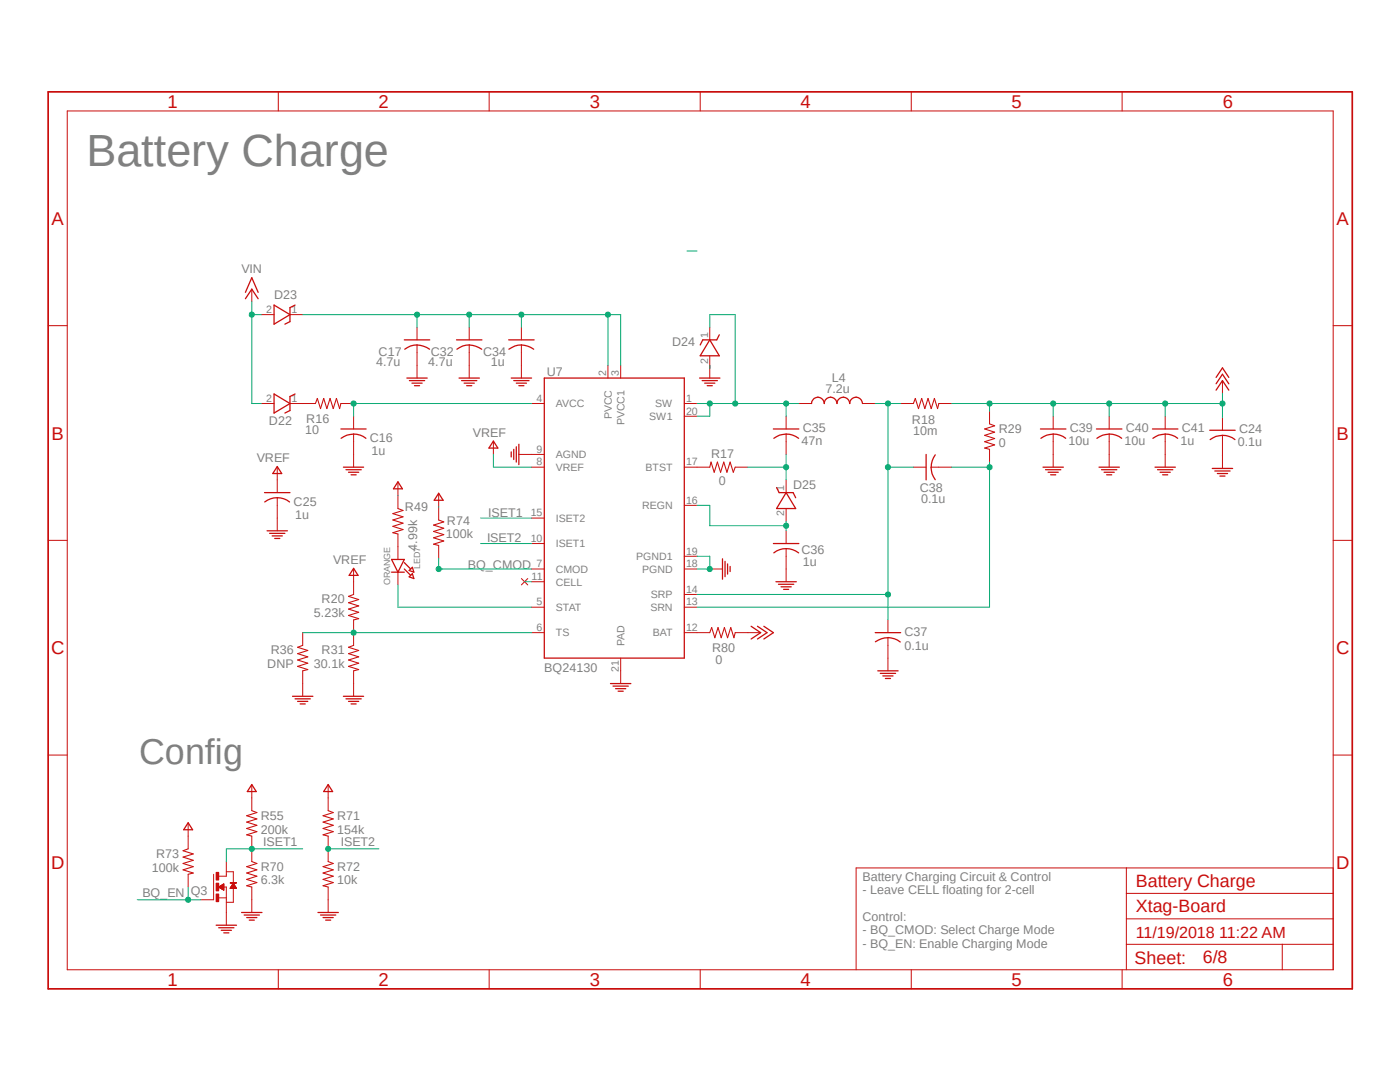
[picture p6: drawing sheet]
<svg xmlns="http://www.w3.org/2000/svg" width="279mm" height="216mm" viewBox="0 0 279 216" stroke-linecap="round" stroke-linejoin="round" font-family="sans-serif">
<path d="M9.1 18l261.2 179.9M270.3 18l-261.2 179.9" fill="none" stroke="#fff" stroke-width=".2"/>
<g fill="none" stroke="#c90d0c" stroke-width=".2">
<path d="M55.5 18.3v3.8M97.6 18.3v3.8M139.7 18.3v3.8M181.9 18.3v3.8M223.9 18.3v3.8M13.4 22.1h252.7v171.4h-252.7zM50.2 57.7v2.5M9.6 65h3.8M52.2 62.8h2.5M57.9 62.8h2.5M83.2 65.3v2.5M83.2 68.8v6.6"/>
<path d="M93.6 65.3v2.5M93.6 68.8v6.6M104.1 65.3v2.5M104.1 68.8v6.6M121.3 72.9v2.5M123.9 72.9v2.5M141.6 65.3v2.5M141.6 71v4.4M244 75.9v2.6M266.1 65h3.8M52.2 80.5h2.5M57.9 80.5h5"/>
<path d="M68 80.5h2.6M70.6 83.1v2.5M70.6 86.6v6.6M79.4 96.3v2.5M79.4 98.9v2.6M98.5 88.1v2.6M103.5 90.7h5.1M106.1 80.5h2.5M106.1 93.2h2.5M136.6 80.5h2.5M136.6 83.1h2.5M136.6 93.2h5"/>
<path d="M146.7 93.2h2.6M156.9 83.1v2.5M156.9 86.6v4.1M156.9 95.8v2.5M179.7 80.5h2.6M182.3 93.2h2.5M185.8 93.2h4.1M187.4 80.5h2.5M197.5 82v2.6M197.5 89.7v2.5M210.2 83.1v2.5M210.2 86.6v6.6"/>
<path d="M221.4 83.1v2.5M221.4 86.6v6.6M232.5 83.1v2.5M232.5 86.6v6.6M9.6 107.8h3.8M70.6 113.5v5.1M79.4 106.6v5M79.4 114.2v2.5M104.1 115.4l1.2 1.3M105.3 115.4l-1.2 1.3M106.1 113.5h2.5M106.1 108.5h2.5"/>
<path d="M106.1 116.1h2.5M106.1 103.4h2.5M136.6 113.5h2.5M136.6 118.6h2.5M136.6 100.8h2.5M136.6 111h2.5M141.6 113.5h2.6M156.9 101.5v2.5M156.9 105.9v2.6M156.9 109.5v6.6M266.1 107.8h3.8M60.4 126.2v2.6"/>
<path d="M60.4 133.9v5M70.6 123.7v5.1M70.6 133.9v5M106.1 121.2h2.5M106.1 126.2h2.5M123.9 131.3v5.1M136.6 121.2h2.5M136.6 126.2h5M146.7 126.2h5.1M177.2 123.7v2.5M177.2 127.3v6.6M9.6 150.7h3.8"/>
<path d="M50.2 156.7v5.1M65.5 156.7v5.1M266.1 150.7h3.8M50.2 166.8v5.1M50.2 177v5.1M65.5 166.8v5.1M65.5 177v5.1M224.8 173.2v20.3M224.8 178.3h41.3M266.1 173.2h-95.2v20.3M55.5 193.5v3.8M97.6 193.5v3.8"/>
<path d="M139.7 193.5v3.8M181.9 193.5v3.8M223.9 193.5v3.8M224.8 188.4h41.3M224.8 183.3h41.3M255.9 188.4v5.1"/>
</g>
<path d="M9.6 18.3h260.3v179h-260.3z" fill="none" stroke="#c90d0c" stroke-width=".34"/>
<g fill="none" stroke="#c90d0c" stroke-width=".25">
<path d="M49 59.6l1.2-1.9 1.3 1.9M49 58.3l1.2-2.9 1.3 2.9M54.7 78.6l3.2 1.9-3.2 1.9zM54.7 60.9l3.2 1.9-3.2 1.9zM58.9 60.9l-1 .5v2.8l-1 .5M58.9 78.6l-1 .5v2.8l-1 .5M80.7 67.8h5.1M80.8 69.7a4 4 0 0 1 4.9 0M81.2 75.4h4.1M81.7 75.9h3.1M82.2 76.5h2M82.7 77h1"/>
<path d="M91.1 67.8h5.1M91.2 69.7a4 4 0 0 1 4.9 0M91.6 75.4h4.1M92.1 75.9h3.1M92.6 76.5h2.1M93.1 77h1M101.5 67.8h5.1M101.6 69.7a4 4 0 0 1 4.9 0M102 75.4h4.1M102.5 75.9h3.1M103 76.5h2.1M103.5 77h1.1"/>
<path d="M108.6 75.4h28v55.9h-28zM139.6 75.4h4.1M140.1 75.9h3.1M140.6 76.5h2.1M141.1 77h1.1M141.6 67.8l2 3.2h-3.9zM143.6 66.8l-.6 1h-2.7l-.6 1M242.7 77.9l1.3-2 1.2 2M242.7 76.6l1.3-1.9 1.2 1.9M242.7 75.3l1.3-1.9 1.2 1.9M68 85.6h5.1M68.1 87.5a4 4 0 0 1 4.9 0"/>
<path d="M68.5 93.2h4.1M69 93.7h3.1M69.6 94.2h2M70.1 94.7h1M79.4 96.1l.9 1.4h-1.8zM98.5 88l.9 1.4h-1.8zM102 90.2v1M102.5 89.7v2M103 89.2v3M103.5 88.6v4.1M154.3 85.6h5.1M154.4 87.5a4 4 0 0 1 5 0"/>
<path d="M155 97.3l.5 1h2.8l.5 1M156.9 98.3l1.9 3.2h-3.8zM184.8 90.7v5.1M185.8 93.2a4 4 0 0 0 .8 2.5M186.6 90.8a4.1 4.1 0 0 0-.8 2.4M207.6 85.6h5.1M207.7 87.5a4 4 0 0 1 5 0M208.2 93.2h4M208.7 93.7h3M209.2 94.2h2M209.7 94.7h1M218.8 85.6h5.1"/>
<path d="M218.9 87.5a4 4 0 0 1 5 0M219.3 93.2h4.1M219.8 93.7h3.1M220.3 94.2h2.1M220.9 94.7h1M230 85.6h5.1M230.1 87.5a4 4 0 0 1 4.9 0M230.5 93.2h4.1M231 93.7h3.1M231.5 94.2h2.1M232 94.7h1M70.6 113.4l.9 1.4h-1.8z"/>
<path d="M78.1 111.6h2.6l-1.3 2.6zM78.1 114.2h2.6M80.7 113.5l1.3 1.3M80.7 112.3l1.3 1.2M81.7 113.8l.6-.6 .3 1zM81.7 115.1l.6-.6 .3 .9zM144.2 111.5v4.1M144.7 112v3.1M145.2 112.5v2.1M145.7 113v1M154.3 108.5h5.1M154.4 110.3a4 4 0 0 1 5 0"/>
<path d="M154.9 116.1h4M155.4 116.6h3M155.9 117.1h2M156.4 117.6h1M58.4 138.9h4M58.9 139.4h3M59.4 140h2M68.5 138.9h4.1M69 139.4h3.1M69.6 140h2M121.8 136.4h4.1M122.3 136.9h3.1"/>
<path d="M122.9 137.4h2M123.4 137.9h1M149.9 125l1.9 1.2-1.9 1.3M151.2 125l1.9 1.2-1.9 1.3M152.4 125l1.9 1.2-1.9 1.3M174.7 126.2h5M175.2 133.9h4M175.7 134.4h3M176.2 134.9h2M176.7 135.4h1M177.2 127.2a4.2 4.2 0 0 1 2.5 .9M177.2 127.3a4.4 4.4 0 0 0-2.5 .8"/>
<path d="M50.2 156.5l.9 1.4h-1.7zM59.9 140.5h1M65.5 156.5l.9 1.4h-1.8zM70.1 140.5h1M48.2 182.1h4.1M48.7 182.6h3.1M49.2 183.1h2.1M49.7 183.6h1.1M63.5 182.1h4M64 182.6h3M64.5 183.1h2M65 183.6h1"/>
</g>
<g fill="none" stroke="#c90d0c" stroke-width=".21">
<path d="M62.9 80.5l.4-1 .7 2 .6-2 .6 2 .7-2 .6 2 .6-2 .7 2 .2-1M141.6 93.2l.3-1 .6 2 .7-2 .6 2 .6-2 .7 2 .6-2 .6 2 .4-1M182.3 80.5l.4-1 .6 2 .6-2 .7 2 .6-2 .6 2 .7-2 .6 2 .3-1M197.5 84.6l1 .4-2 .6 2 .6-2 .7 2 .6-2 .6 2 .7-2 .6 1 .3M70.6 118.6l-1 .4 2 .6-2 .7 2 .6-2 .6 2 .7-2 .6 2 .6-1 .3M79.4 101.5l1 .4-2 .6 2 .6-2 .7 2 .6-2 .6 2 .7-2 .6 1 .3M60.4 128.8l-1 .4 2 .6-2 .6 2 .7-2 .6 2 .6-2 .7 2 .6-1 .3M70.6 128.8l-1 .4 2 .6-2 .6 2 .7-2 .6 2 .6-2 .7 2 .6-1 .3M141.6 126.2l.4-1 .7 2.1 .6-2.1 .6 2.1 .7-2.1 .6 2.1 .6-2.1 .7 2.1 .2-1.1M50.2 161.8l1.1 .3-2.1 .7 2.1 .6-2.1 .6 2.1 .7-2.1 .6 2.1 .6-2.1 .7 1 .2M50.2 171.9l1.1 .4-2.1 .6 2.1 .7-2.1 .6 2.1 .6-2.1 .7 2.1 .6-2.1 .6 1 .3M65.5 161.8l1 .3-2 .7 2 .6-2 .6 2 .7-2 .6 2 .6-2 .7 1 .2"/>
<path d="M65.5 171.9l1 .4-2 .6 2 .7-2 .6 2 .6-2 .7 2 .6-2 .6 1 .3"/>
</g>
<path d="M43.1 174.1h.5v1.5h-.5z" fill-rule="evenodd" fill="#c90d0c"/>
<path d="M43.1 174.1h.5v1.5h-.5z" fill="none" stroke="#c90d0c" stroke-width=".2"/>
<path d="M43.1 176.2h.5v1.6h-.5z" fill-rule="evenodd" fill="#c90d0c"/>
<path d="M43.1 176.2h.5v1.6h-.5z" fill="none" stroke="#c90d0c" stroke-width=".2"/>
<path d="M43.1 178.4h.5v1.5h-.5z" fill-rule="evenodd" fill="#c90d0c"/>
<path d="M43.1 178.4h.5v1.5h-.5z" fill="none" stroke="#c90d0c" stroke-width=".2"/>
<path d="M45.9 176.1l1.3 .1z" fill-rule="evenodd" fill="#c90d0c"/>
<g fill="none" stroke="#c90d0c" stroke-width=".2">
<path d="M55.3 93.2v5.1M55.3 99.3v6.6M87.5 98.6v2.5M159.4 80.5h2.6M172.1 80.5h2.6M244 83.3v2.6M244 86.9v6.6M87.5 101.2v2.6M87.5 108.8v2.6M37.5 164.3v5.1M37.5 174.5v2.5M42.6 174.5v5h-2.5"/>
<path d="M43.6 177h1.6v7.6M43.6 179.2h1.6M43.6 177l1.1-.6v1.2M43.6 177l1.1 .6M43.7 177h1M43.8 177.1h.9M43.8 176.9h.9M43.9 177.2h.8M43.9 176.9h.8M43.9 176.8h.8M44 177.2h.7M44 176.7h.7"/>
<path d="M44.2 177.4h.5M44.2 176.7h.5M44.3 177.4h.4M44.3 176.6h.4M44.4 177.5h.3M44.4 176.5h.3M44.5 177.5h.2M44.5 176.4h.2M44.6 177.6h.1M45.2 171.9v2.9h-1.6M45.2 173.9h1.4v2.3M45.9 176.1l1.3 .1z"/>
<path d="M45.9 177.2h1.3M46 177.2h1.1M46 177.1h1.1M46.1 177h1M46.1 177h.9M46.1 176.9h.8M46.2 176.9h.7M46.2 176.8h.7M46.2 176.7h.7M46.3 176.7h.5M46.3 176.6h.5M46.4 176.5h.3"/>
<path d="M46.4 176.4h.3M46.5 176.4h.1M46.5 176.3h.1M46.6 177.2v2.8h-1.4M46.6 176.2l.6 1h-1.3z"/>
</g>
<g fill="none" stroke="#c90d0c" stroke-width=".25">
<path d="M52.8 98.3h5.1M55.3 93.1l.9 1.4h-1.8zM87.5 98.4l.9 1.4h-1.7zM162 80.5a1.27 1.27 0 0 1 1.2-1.3 1.27 1.27 0 0 1 1.3 1.3 1.27 1.27 0 0 1 1.3-1.3 1.27 1.27 0 0 1 1.2 1.3 1.27 1.27 0 0 1 1.3-1.3 1.27 1.27 0 0 1 1.3 1.3 1.27 1.27 0 0 1 1.3-1.3 1.27 1.27 0 0 1 1.2 1.3M241.4 85.9h5.1M241.5 87.7a4 4 0 0 1 5 0M241.9 93.5h4.1M242.4 94h3.1M243 94.5h2M243.5 95h1M52.8 100.2a4 4 0 0 1 5 0M53.3 105.9h4.1"/>
<path d="M53.8 106.4h3.1M54.3 106.9h2M54.8 107.4h1M37.5 164.2l.9 1.4h-1.7zM43.1 184.6h4.1M43.6 185.1h3.1M44.2 185.6h2M44.7 186.1h1"/>
</g>
<path d="M87.5 103.8l1.1 .3-2.1 .7 2.1 .6-2.1 .6 2.1 .7-2.1 .6 2.1 .6-2.1 .7 1 .2M37.5 169.4l-1 .4 2.1 .6-2.1 .6 2.1 .7-2.1 .6 2.1 .6-2.1 .7 2.1 .6-1.1 .3" fill="none" stroke="#c90d0c" stroke-width=".21"/>
<path d="M139.1 111h2.5v2.5h-2.5" fill="none" stroke="#0dab76" stroke-width=".2"/>
<circle cx="141.6" cy="113.5" r=".51" fill="#0dab76"/>
<g fill="none" stroke="#0dab76" stroke-width=".2">
<path d="M141.6 72.9v.6M70.6 80.5h35.5"/>
<circle cx="141.6" cy="113.5" r=".51"/>
</g>
<circle cx="70.6" cy="80.5" r=".51" fill="#0dab76"/>
<g fill="none" stroke="#0dab76" stroke-width=".2">
<path d="M50.2 62.8h2M50.2 60.2v20.3h2M70.6 80.5v2.6"/>
<circle cx="70.6" cy="80.5" r=".51"/>
</g>
<circle cx="50.2" cy="62.8" r=".51" fill="#0dab76"/>
<g fill="none" stroke="#0dab76" stroke-width=".2">
<path d="M137.1 50.1h2M139.1 100.8h2.5v4.1h15.3M156.9 104v1.9"/>
<circle cx="50.2" cy="62.8" r=".51"/>
</g>
<circle cx="156.9" cy="104.9" r=".51" fill="#0dab76"/>
<g fill="none" stroke="#0dab76" stroke-width=".2">
<path d="M139.1 118.6h38.1v5.1"/>
<circle cx="156.9" cy="104.9" r=".51"/>
</g>
<circle cx="177.2" cy="118.6" r=".51" fill="#0dab76"/>
<g fill="none" stroke="#0dab76" stroke-width=".2">
<path d="M179.7 80.5h-2.5v38.1"/>
<circle cx="177.2" cy="118.6" r=".51"/>
</g>
<circle cx="177.2" cy="80.5" r=".51" fill="#0dab76"/>
<g fill="none" stroke="#0dab76" stroke-width=".2">
<path d="M177.2 93.2h5.1"/>
<circle cx="177.2" cy="80.5" r=".51"/>
</g>
<circle cx="177.2" cy="93.2" r=".51" fill="#0dab76"/>
<g fill="none" stroke="#0dab76" stroke-width=".2">
<path d="M174.7 80.5h2.5M197.5 92.2v1h-7.6M139.1 121.2h58.4"/>
<circle cx="177.2" cy="93.2" r=".51"/>
</g>
<circle cx="197.5" cy="93.2" r=".51" fill="#0dab76"/>
<g fill="none" stroke="#0dab76" stroke-width=".2">
<path d="M244 78.5v4.8M189.9 80.5h20.3M197.5 80.5v1.5M197.5 93.2v28"/>
<circle cx="197.5" cy="93.2" r=".51"/>
</g>
<circle cx="197.5" cy="80.5" r=".51" fill="#0dab76"/>
<g fill="none" stroke="#0dab76" stroke-width=".2">
<path d="M221.4 80.5h-11.2v2.6"/>
<circle cx="197.5" cy="80.5" r=".51"/>
</g>
<circle cx="210.2" cy="80.5" r=".51" fill="#0dab76"/>
<g fill="none" stroke="#0dab76" stroke-width=".2">
<path d="M232.5 80.5h-11.1v2.6"/>
<circle cx="210.2" cy="80.5" r=".51"/>
</g>
<circle cx="221.4" cy="80.5" r=".51" fill="#0dab76"/>
<g fill="none" stroke="#0dab76" stroke-width=".2">
<path d="M232.5 80.5v2.6"/>
<circle cx="221.4" cy="80.5" r=".51"/>
</g>
<circle cx="232.5" cy="80.5" r=".51" fill="#0dab76"/>
<g fill="none" stroke="#0dab76" stroke-width=".2">
<path d="M232.5 80.5h11.5"/>
<circle cx="232.5" cy="80.5" r=".51"/>
</g>
<circle cx="244" cy="80.5" r=".51" fill="#0dab76"/>
<g fill="none" stroke="#0dab76" stroke-width=".2">
<path d="M70.6 126.2h35.5"/>
<circle cx="244" cy="80.5" r=".51"/>
</g>
<circle cx="70.6" cy="126.2" r=".51" fill="#0dab76"/>
<g fill="none" stroke="#0dab76" stroke-width=".2">
<path d="M79.4 98.8v.1M98.5 90.7v2.5h7.6M79.4 116.7v4.5h26.7M87.5 101.1v.1M60.4 126.2h10.2M50.2 169.4h10.2"/>
<circle cx="70.6" cy="126.2" r=".51"/>
</g>
<circle cx="50.2" cy="169.4" r=".51" fill="#0dab76"/>
<g fill="none" stroke="#0dab76" stroke-width=".2">
<path d="M95.9 103.4h10.2M50.2 169.4h-5v2.5M65.5 169.4h10.1"/>
<circle cx="50.2" cy="169.4" r=".51"/>
</g>
<circle cx="65.5" cy="169.4" r=".51" fill="#0dab76"/>
<g fill="none" stroke="#0dab76" stroke-width=".2">
<path d="M87.5 111.4v2.1h18.6M95.9 108.5h10.2M104.7 116.1h1.4"/>
<circle cx="65.5" cy="169.4" r=".51"/>
</g>
<circle cx="87.5" cy="113.5" r=".51" fill="#0dab76"/>
<g fill="none" stroke="#0dab76" stroke-width=".2">
<path d="M37.5 177v2.5h2.6"/>
<circle cx="87.5" cy="113.5" r=".51"/>
</g>
<circle cx="37.5" cy="179.5" r=".51" fill="#0dab76"/>
<g fill="none" stroke="#0dab76" stroke-width=".2">
<path d="M121.3 72.9v-10.1h2.6v10.1M27.4 179.5h10.1"/>
<circle cx="37.5" cy="179.5" r=".51"/>
</g>
<circle cx="121.3" cy="62.8" r=".51" fill="#0dab76"/>
<g fill="none" stroke="#0dab76" stroke-width=".2">
<path d="M60.4 62.8h60.9M83.2 62.8v2.5"/>
<circle cx="121.3" cy="62.8" r=".51"/>
</g>
<circle cx="83.2" cy="62.8" r=".51" fill="#0dab76"/>
<g fill="none" stroke="#0dab76" stroke-width=".2">
<path d="M93.6 62.8v2.5"/>
<circle cx="83.2" cy="62.8" r=".51"/>
</g>
<circle cx="93.6" cy="62.8" r=".51" fill="#0dab76"/>
<g fill="none" stroke="#0dab76" stroke-width=".2">
<path d="M104.1 62.8v2.5"/>
<circle cx="93.6" cy="62.8" r=".51"/>
</g>
<circle cx="104.1" cy="62.8" r=".51" fill="#0dab76"/>
<g fill="none" stroke="#0dab76" stroke-width=".2">
<path d="M149.3 93.2h7.6M156.9 90.7v5.1"/>
<circle cx="104.1" cy="62.8" r=".51"/>
</g>
<circle cx="156.9" cy="93.2" r=".51" fill="#0dab76"/>
<g fill="none" stroke="#0dab76" stroke-width=".2">
<path d="M156.9 80.5v2.6"/>
<circle cx="156.9" cy="93.2" r=".51"/>
</g>
<circle cx="156.9" cy="80.5" r=".51" fill="#0dab76"/>
<g fill="none" stroke="#0dab76" stroke-width=".2">
<path d="M141.6 65.3v-2.5h5.1v17.7h12.7"/>
<circle cx="156.9" cy="80.5" r=".51"/>
</g>
<circle cx="146.7" cy="80.5" r=".51" fill="#0dab76"/>
<g fill="none" stroke="#0dab76" stroke-width=".2">
<path d="M139.1 80.5h7.6M141.6 80.5v2.6h-2.5"/>
<circle cx="146.7" cy="80.5" r=".51"/>
</g>
<circle cx="141.6" cy="80.5" r=".51" fill="#0dab76"/>
<circle cx="141.6" cy="80.5" r=".51" fill="none" stroke="#0dab76" stroke-width=".2"/>
<text font-size="9" fill="#808080" x="17.2" y="33.1">Battery Charge</text>
<text font-size="7.2" fill="#808080" x="27.8" y="152.4">Config</text>
<g font-size="3.7" fill="#c90d0c">
<text x="33.4" y="21.5">1</text>
<text x="75.6" y="21.5">2</text>
<text x="117.7" y="21.5">3</text>
<text x="159.8" y="21.5">4</text>
<text x="201.9" y="21.5">5</text>
<text x="244" y="21.5">6</text>
<text x="10.3" y="44.9">A</text>
<text x="266.7" y="44.9">A</text>
<text x="10.3" y="87.7">B</text>
<text x="266.7" y="87.7">B</text>
<text x="10.2" y="130.6">C</text>
<text x="266.7" y="130.6">C</text>
<text x="10.2" y="173.4">D</text>
<text x="266.7" y="173.4">D</text>
<text x="33.4" y="196.7">1</text>
<text x="75.6" y="196.7">2</text>
<text x="117.7" y="196.7">3</text>
<text x="159.8" y="196.7">4</text>
<text x="201.9" y="196.7">5</text>
<text x="244" y="196.7">6</text>
</g>
<g font-size="3.6" fill="#c90d0c">
<text x="226.7" y="177">Battery Charge</text>
<text x="226.7" y="182.1">Xtag-Board</text>
<text x="226.4" y="192.4">Sheet:</text>
<text x="240" y="192.2">6/8</text>
</g>
<text font-size="3.2" fill="#c90d0c" x="226.7" y="187.2">11/19/2018 11:22 AM</text>
<g font-size="2.5" fill="#808080">
<text x="48.2" y="54.4">VIN</text>
<text x="54.7" y="59.6">D23</text>
<text x="75.6" y="71">C17</text>
<text x="86" y="71">C32</text>
<text x="96.4" y="71">C34</text>
<text x="134.1" y="69">D24</text>
<text x="75.1" y="73">4.7u</text>
<text x="85.5" y="73">4.7u</text>
<text x="98" y="73">1u</text>
<text x="109.1" y="74.9">U7</text>
<text x="166" y="76.2">L4</text>
<text x="164.7" y="78.5">7.2u</text>
<text x="53.7" y="84.7">D22</text>
<text x="60.9" y="86.6">10</text>
<text x="61.1" y="84.3">R16</text>
<text x="73.8" y="88.3">C16</text>
<text x="94.4" y="87.1">VREF</text>
<text x="159.9" y="88.8">47n</text>
<text x="160.2" y="86.2">C35</text>
<text x="182" y="84.6">R18</text>
<text x="182.2" y="86.9">10m</text>
<text x="199.3" y="89.2">0</text>
<text x="199.3" y="86.4">R29</text>
<text x="213.2" y="88.8">10u</text>
<text x="213.5" y="86.2">C39</text>
<text x="224.4" y="88.8">10u</text>
<text x="224.7" y="86.2">C40</text>
<text x="235.6" y="88.8">1u</text>
<text x="235.8" y="86.2">C41</text>
<text x="247" y="89">0.1u</text>
<text x="247.3" y="86.5">C24</text>
<text x="51.2" y="92.2">VREF</text>
<text x="74.1" y="90.8">1u</text>
<text x="141.9" y="91.5">R17</text>
<text x="58.6" y="101">C25</text>
<text x="80.8" y="101.9">R49</text>
<text x="143.4" y="96.8">0</text>
<text x="158.3" y="97.7">D25</text>
<text x="183.6" y="98.2">C38</text>
<text x="183.8" y="100.5">0.1u</text>
<text x="58.9" y="103.5">1u</text>
<text x="88.9" y="107.4">100k</text>
<text x="89.2" y="104.7">R74</text>
<text x="97.5" y="103.1">ISET1</text>
<text x="66.5" y="112.5">VREF</text>
<text x="83.2" y="109.9" transform="rotate(-90 83.2 109.9)">4.99k</text>
<text x="93.4" y="113.5">BQ_CMOD</text>
<text x="97.2" y="108.2">ISET2</text>
<text x="159.9" y="110.6">C36</text>
<text x="160.2" y="112.9">1u</text>
<text x="62.7" y="123.2">5.23k</text>
<text x="64.2" y="120.4">R20</text>
<text x="54" y="130.6">R36</text>
<text x="64.2" y="130.6">R31</text>
<text x="142.1" y="130">R80</text>
<text x="180.5" y="129.7">0.1u</text>
<text x="180.5" y="126.9">C37</text>
<text x="53.3" y="133.4">DNP</text>
<text x="62.7" y="133.4">30.1k</text>
<text x="108.6" y="134.1">BQ24130</text>
<text x="142.8" y="132.6">0</text>
<text x="52" y="166.3">200k</text>
<text x="52" y="163.6">R55</text>
<text x="67.3" y="166.3">154k</text>
<text x="67.3" y="163.6">R71</text>
<text x="30.3" y="174">100k</text>
<text x="31.2" y="171.2">R73</text>
<text x="52" y="173.7">R70</text>
<text x="52.5" y="168.9">ISET1</text>
<text x="67.3" y="173.7">R72</text>
<text x="68" y="168.9">ISET2</text>
<text x="28.4" y="179">BQ_EN</text>
<text x="38.1" y="178.5">Q3</text>
<text x="52" y="176.5">6.3k</text>
<text x="67.3" y="176.5">10k</text>
<text x="172.1" y="175.7">Battery Charging Circuit &amp; Control</text>
<text x="172.1" y="178.4">- Leave CELL floating for 2-cell</text>
<text x="172.1" y="183.7">Control:</text>
<text x="172.1" y="186.4">- BQ_CMOD: Select Charge Mode</text>
<text x="172.1" y="189.1">- BQ_EN: Enable Charging Mode</text>
</g>
<g font-size="2.1" fill="#808080">
<text x="53.1" y="62.4">2</text>
<text x="58.2" y="62.4">1</text>
<text x="141.3" y="67.5" transform="rotate(-90 141.3 67.5)">1</text>
<text x="121" y="75.1" transform="rotate(-90 121 75.1)">2</text>
<text x="123.5" y="75.1" transform="rotate(-90 123.5 75.1)">3</text>
<text x="141.3" y="72.6" transform="rotate(-90 141.3 72.6)">2</text>
<text x="53.1" y="80.2">2</text>
<text x="58.2" y="80.2">1</text>
<text x="107.1" y="80.2">4</text>
<text x="111" y="81.3">AVCC</text>
<text x="122.1" y="83.7" transform="rotate(-90 122.1 83.7)">PVCC</text>
<text x="129.5" y="83.8">SW1</text>
<text x="130.7" y="81.3">SW</text>
<text x="136.9" y="80.2">1</text>
<text x="136.9" y="82.7">20</text>
<text x="124.6" y="84.8" transform="rotate(-90 124.6 84.8)">PVCC1</text>
<text x="107.1" y="92.9">8</text>
<text x="107.1" y="90.3">9</text>
<text x="111" y="94">VREF</text>
<text x="111" y="91.4">AGND</text>
<text x="128.8" y="94">BTST</text>
<text x="136.9" y="92.9">17</text>
<text x="128.1" y="101.6">REGN</text>
<text x="136.9" y="100.5">16</text>
<text x="156.5" y="98" transform="rotate(-90 156.5 98)">1</text>
<text x="105.9" y="103">15</text>
<text x="111" y="104.1">ISET2</text>
<text x="156.5" y="103" transform="rotate(-90 156.5 103)">2</text>
<text x="105.9" y="108.1">10</text>
<text x="107.1" y="113.2">7</text>
<text x="111" y="109.2">ISET1</text>
<text x="127" y="111.8">PGND1</text>
<text x="136.9" y="113.2">18</text>
<text x="136.9" y="110.7">19</text>
<text x="106.1" y="115.7">11</text>
<text x="111" y="114.3">CMOD</text>
<text x="111" y="116.8">CELL</text>
<text x="128.1" y="114.3">PGND</text>
<text x="129.9" y="119.4">SRP</text>
<text x="136.9" y="118.3">14</text>
<text x="107.1" y="120.8">5</text>
<text x="107.1" y="125.9">6</text>
<text x="111" y="121.9">STAT</text>
<text x="129.8" y="121.9">SRN</text>
<text x="136.9" y="125.9">12</text>
<text x="136.9" y="120.8">13</text>
<text x="111" y="127">TS</text>
<text x="124.6" y="129" transform="rotate(-90 124.6 129)">PAD</text>
<text x="130.3" y="127">BAT</text>
<text x="123.5" y="134" transform="rotate(-90 123.5 134)">21</text>
</g>
<g font-size="1.8" fill="#808080">
<text x="83.9" y="113.5" transform="rotate(-90 83.9 113.5)">LED7</text>
<text x="77.9" y="116.8" transform="rotate(-90 77.9 116.8)">ORANGE</text>
</g>
</svg>
